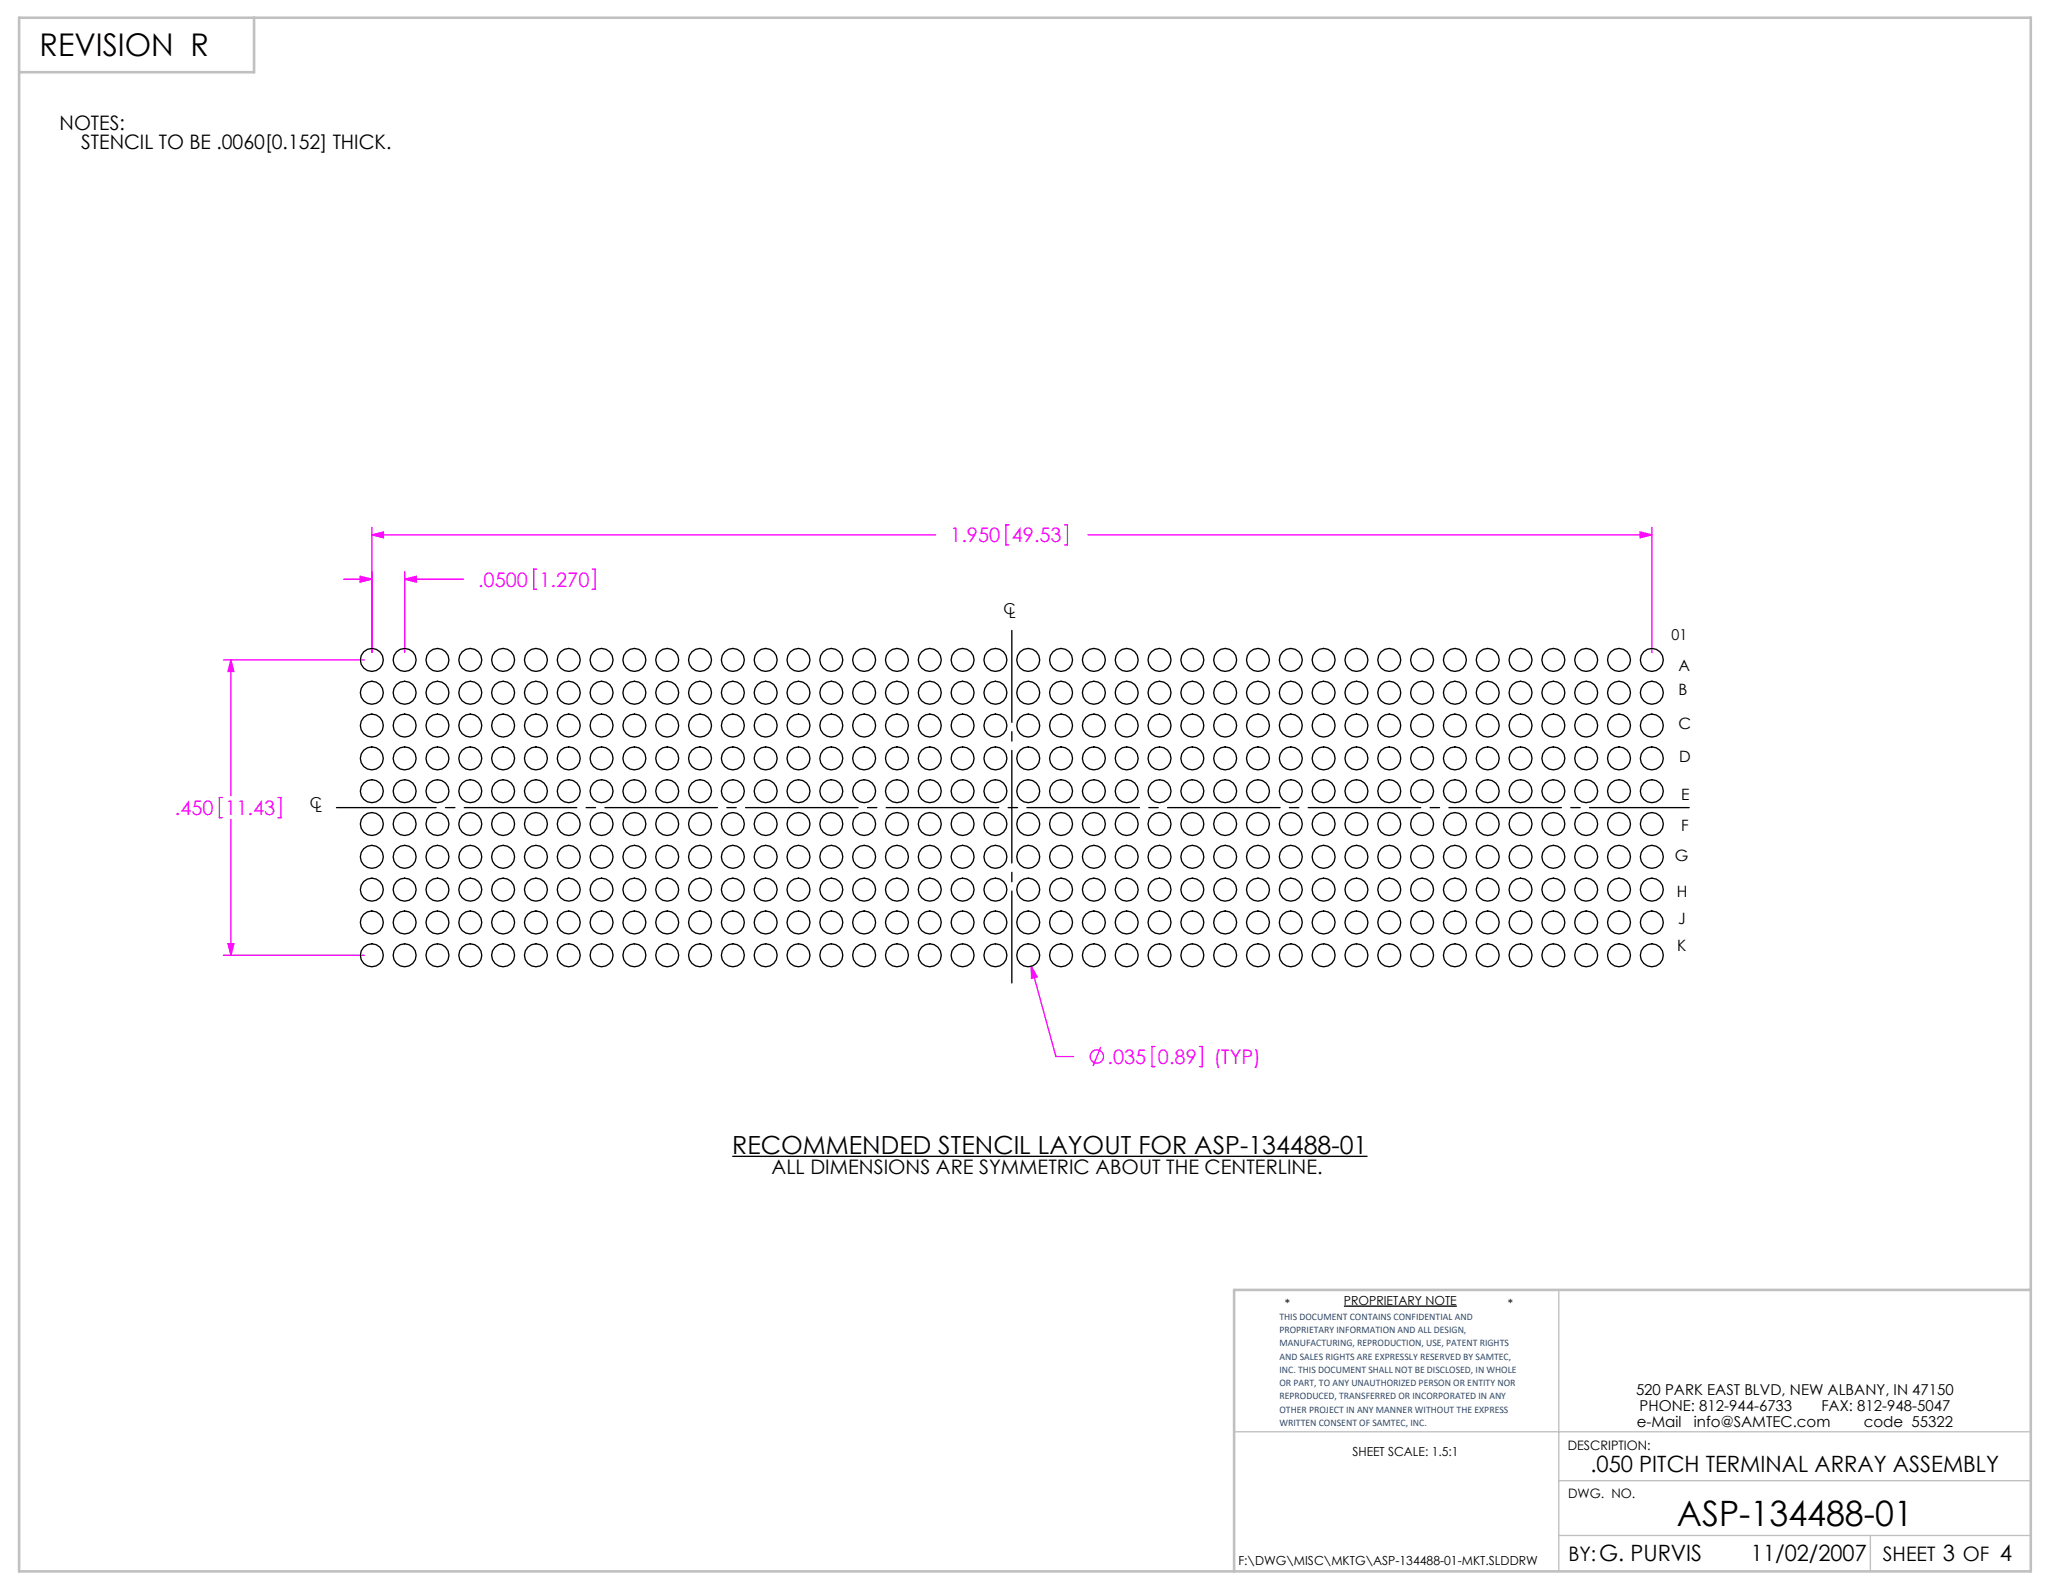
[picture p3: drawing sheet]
<svg xmlns="http://www.w3.org/2000/svg" width="279mm" height="216mm" viewBox="0 0 279 216" stroke-linecap="round" stroke-linejoin="round" font-family="sans-serif">
<path d="M99.2 156.6h86M182 176.9h15.3" fill="none" stroke="#000" stroke-width=".18"/>
<path d="M211.1 174.7v38.1M167.1 193.9h107.9M211.1 208h63.9M211.1 200.6h63.9M253.3 208v4.8" fill="none" stroke="#c0c0c0" stroke-width=".18"/>
<path d="M2.6 2.4h272.4v210.4h-272.4zM34.4 2.4v7.4h-31.8M275 174.7h-107.9v38.1" fill="none" stroke="#c0c0c0" stroke-width=".35"/>
<g fill="none" stroke="#f0f" stroke-width=".18">
<path d="M46.5 78.5h3.9M48.8 78.1l1.6 .4-1.6 .3zM50.4 71.4v17M50.4 72.4h76.3M50.4 72.4l1.5-.4v.8zM54.8 77.4v11M54.8 78.5h8M54.8 78.5l1.6-.4v.7zM72.7 77.1h-.4v2.7h.4M80.2 77.1h.4v2.7h-.4M136.6 71.1h-.4v2.7h.4M144.2 71.1h.4v2.7h-.4"/>
<path d="M147.4 72.4h76.3M222.1 72l1.6 .4-1.6 .4zM223.7 71.4v17M30.3 89.4h19M31.3 89.4v18.4M31.3 89.4l.4 1.6h-.8zM30.1 108h-.4v2.8h.4M31.3 111v18.4M37.6 108h.4v2.8h-.4M30.3 129.4h19M30.9 127.8h.8l-.4 1.6zM139.7 130.9l.8 1.4-.8 .2z"/>
<path d="M139.7 130.9l3.3 12.2h2.4M149.1 141.8l-1.1 2.6M156.4 141.7h-.4v2.8h.4M162.4 141.7h.4v2.8h-.4"/>
<circle cx="148.6" cy="143.1" r=".9"/>
</g>
<path d="M137 133.1v-47.7" fill="none" stroke="#000" stroke-width=".18" stroke-dasharray="15.2 1.3 1.3 1.3" stroke-dashoffset="2.8"/>
<path d="M228.8 109.4h-183.2" fill="none" stroke="#000" stroke-width=".18" stroke-dasharray="15.2 1.3 1.3 1.3" stroke-dashoffset="1.7"/>
<path d="M222.1 72l1.6 .4-1.6 .4zM50.4 72.4l1.5-.4v.8zM48.8 78.1l1.6 .4-1.6 .3zM54.8 78.5l1.6-.4v.7zM30.9 127.8h.8l-.4 1.6zM31.3 89.4l.4 1.6h-.8zM139.7 130.9v1.6l.8-.2z" fill="#f0f"/>
<g fill="none" stroke="#000" stroke-width=".18">
<circle cx="50.4" cy="89.4" r="1.56"/>
<circle cx="50.4" cy="98.3" r="1.56"/>
<circle cx="50.4" cy="93.8" r="1.56"/>
<circle cx="54.8" cy="89.4" r="1.56"/>
<circle cx="54.8" cy="98.3" r="1.56"/>
<circle cx="54.8" cy="93.8" r="1.56"/>
<circle cx="59.2" cy="89.4" r="1.56"/>
<circle cx="59.2" cy="98.3" r="1.56"/>
<circle cx="59.2" cy="93.8" r="1.56"/>
<circle cx="63.7" cy="89.4" r="1.56"/>
<circle cx="63.7" cy="98.3" r="1.56"/>
<circle cx="63.7" cy="93.8" r="1.56"/>
<circle cx="68.1" cy="89.4" r="1.56"/>
<circle cx="68.1" cy="98.3" r="1.56"/>
<circle cx="68.1" cy="93.8" r="1.56"/>
<circle cx="72.6" cy="89.4" r="1.56"/>
<circle cx="72.6" cy="98.3" r="1.56"/>
<circle cx="72.6" cy="93.8" r="1.56"/>
<circle cx="77" cy="89.4" r="1.56"/>
<circle cx="77" cy="98.3" r="1.56"/>
<circle cx="77" cy="93.8" r="1.56"/>
<circle cx="81.5" cy="89.4" r="1.56"/>
<circle cx="81.5" cy="98.3" r="1.56"/>
<circle cx="81.5" cy="93.8" r="1.56"/>
<circle cx="85.9" cy="89.4" r="1.56"/>
<circle cx="85.9" cy="98.3" r="1.56"/>
<circle cx="85.9" cy="93.8" r="1.56"/>
<circle cx="90.4" cy="89.4" r="1.56"/>
<circle cx="90.4" cy="98.3" r="1.56"/>
<circle cx="90.4" cy="93.8" r="1.56"/>
<circle cx="94.8" cy="89.4" r="1.56"/>
<circle cx="94.8" cy="98.3" r="1.56"/>
<circle cx="94.8" cy="93.8" r="1.56"/>
<circle cx="99.3" cy="89.4" r="1.56"/>
<circle cx="99.3" cy="98.3" r="1.56"/>
<circle cx="99.3" cy="93.8" r="1.56"/>
<circle cx="103.7" cy="89.4" r="1.56"/>
<circle cx="103.7" cy="98.3" r="1.56"/>
<circle cx="103.7" cy="93.8" r="1.56"/>
<circle cx="108.1" cy="89.4" r="1.56"/>
<circle cx="108.1" cy="98.3" r="1.56"/>
<circle cx="108.1" cy="93.8" r="1.56"/>
<circle cx="112.6" cy="89.4" r="1.56"/>
<circle cx="112.6" cy="98.3" r="1.56"/>
<circle cx="112.6" cy="93.8" r="1.56"/>
<circle cx="117" cy="89.4" r="1.56"/>
<circle cx="117" cy="98.3" r="1.56"/>
<circle cx="117" cy="93.8" r="1.56"/>
<circle cx="121.5" cy="89.4" r="1.56"/>
<circle cx="121.5" cy="98.3" r="1.56"/>
<circle cx="121.5" cy="93.8" r="1.56"/>
<circle cx="125.9" cy="89.4" r="1.56"/>
<circle cx="125.9" cy="98.3" r="1.56"/>
<circle cx="125.9" cy="93.8" r="1.56"/>
<circle cx="130.4" cy="89.4" r="1.56"/>
<circle cx="130.4" cy="98.3" r="1.56"/>
<circle cx="130.4" cy="93.8" r="1.56"/>
<circle cx="134.8" cy="89.4" r="1.56"/>
<circle cx="134.8" cy="98.3" r="1.56"/>
<circle cx="134.8" cy="93.8" r="1.56"/>
<circle cx="139.3" cy="89.4" r="1.56"/>
<circle cx="139.3" cy="98.3" r="1.56"/>
<circle cx="139.3" cy="93.8" r="1.56"/>
<circle cx="143.7" cy="89.4" r="1.56"/>
<circle cx="143.7" cy="98.3" r="1.56"/>
<circle cx="143.7" cy="93.8" r="1.56"/>
<circle cx="148.1" cy="89.4" r="1.56"/>
<circle cx="148.1" cy="98.3" r="1.56"/>
<circle cx="148.1" cy="93.8" r="1.56"/>
<circle cx="152.6" cy="89.4" r="1.56"/>
<circle cx="152.6" cy="98.3" r="1.56"/>
<circle cx="152.6" cy="93.8" r="1.56"/>
<circle cx="157" cy="89.4" r="1.56"/>
<circle cx="157" cy="98.3" r="1.56"/>
<circle cx="157" cy="93.8" r="1.56"/>
<circle cx="161.5" cy="89.4" r="1.56"/>
<circle cx="161.5" cy="98.3" r="1.56"/>
<circle cx="161.5" cy="93.8" r="1.56"/>
<circle cx="165.9" cy="89.4" r="1.56"/>
<circle cx="165.9" cy="98.3" r="1.56"/>
<circle cx="165.9" cy="93.8" r="1.56"/>
<circle cx="170.4" cy="89.4" r="1.56"/>
<circle cx="170.4" cy="98.3" r="1.56"/>
<circle cx="170.4" cy="93.8" r="1.56"/>
<circle cx="174.8" cy="89.4" r="1.56"/>
<circle cx="174.8" cy="98.3" r="1.56"/>
<circle cx="174.8" cy="93.8" r="1.56"/>
<circle cx="179.3" cy="89.4" r="1.56"/>
<circle cx="179.3" cy="98.3" r="1.56"/>
<circle cx="179.3" cy="93.8" r="1.56"/>
<circle cx="183.7" cy="89.4" r="1.56"/>
<circle cx="183.7" cy="98.3" r="1.56"/>
<circle cx="183.7" cy="93.8" r="1.56"/>
<circle cx="188.2" cy="89.4" r="1.56"/>
<circle cx="188.2" cy="98.3" r="1.56"/>
<circle cx="188.2" cy="93.8" r="1.56"/>
<circle cx="192.6" cy="89.4" r="1.56"/>
<circle cx="192.6" cy="98.3" r="1.56"/>
<circle cx="192.6" cy="93.8" r="1.56"/>
<circle cx="197" cy="89.4" r="1.56"/>
<circle cx="197" cy="98.3" r="1.56"/>
<circle cx="197" cy="93.8" r="1.56"/>
<circle cx="201.5" cy="89.4" r="1.56"/>
<circle cx="201.5" cy="98.3" r="1.56"/>
<circle cx="201.5" cy="93.8" r="1.56"/>
<circle cx="205.9" cy="89.4" r="1.56"/>
<circle cx="205.9" cy="98.3" r="1.56"/>
<circle cx="205.9" cy="93.8" r="1.56"/>
<circle cx="210.4" cy="89.4" r="1.56"/>
<circle cx="210.4" cy="98.3" r="1.56"/>
<circle cx="210.4" cy="93.8" r="1.56"/>
<circle cx="214.8" cy="89.4" r="1.56"/>
<circle cx="214.8" cy="98.3" r="1.56"/>
<circle cx="214.8" cy="93.8" r="1.56"/>
<circle cx="219.3" cy="89.4" r="1.56"/>
<circle cx="219.3" cy="98.3" r="1.56"/>
<circle cx="219.3" cy="93.8" r="1.56"/>
<circle cx="223.7" cy="89.4" r="1.56"/>
<circle cx="223.7" cy="98.3" r="1.56"/>
<circle cx="223.7" cy="93.8" r="1.56"/>
<circle cx="50.4" cy="107.2" r="1.56"/>
<circle cx="50.4" cy="102.7" r="1.56"/>
<circle cx="50.4" cy="116.1" r="1.56"/>
<circle cx="50.4" cy="111.6" r="1.56"/>
<circle cx="54.8" cy="107.2" r="1.56"/>
<circle cx="54.8" cy="102.7" r="1.56"/>
<circle cx="54.8" cy="116.1" r="1.56"/>
<circle cx="54.8" cy="111.6" r="1.56"/>
<circle cx="59.2" cy="107.2" r="1.56"/>
<circle cx="59.2" cy="102.7" r="1.56"/>
<circle cx="59.2" cy="111.6" r="1.56"/>
<circle cx="59.2" cy="116.1" r="1.56"/>
<circle cx="63.7" cy="107.2" r="1.56"/>
<circle cx="63.7" cy="102.7" r="1.56"/>
<circle cx="63.7" cy="111.6" r="1.56"/>
<circle cx="63.7" cy="116.1" r="1.56"/>
<circle cx="68.1" cy="107.2" r="1.56"/>
<circle cx="68.1" cy="102.7" r="1.56"/>
<circle cx="68.1" cy="116.1" r="1.56"/>
<circle cx="68.1" cy="111.6" r="1.56"/>
<circle cx="72.6" cy="107.2" r="1.56"/>
<circle cx="72.6" cy="102.7" r="1.56"/>
<circle cx="72.6" cy="116.1" r="1.56"/>
<circle cx="72.6" cy="111.6" r="1.56"/>
<circle cx="77" cy="107.2" r="1.56"/>
<circle cx="77" cy="102.7" r="1.56"/>
<circle cx="77" cy="111.6" r="1.56"/>
<circle cx="77" cy="116.1" r="1.56"/>
<circle cx="81.5" cy="107.2" r="1.56"/>
<circle cx="81.5" cy="102.7" r="1.56"/>
<circle cx="81.5" cy="111.6" r="1.56"/>
<circle cx="81.5" cy="116.1" r="1.56"/>
<circle cx="85.9" cy="107.2" r="1.56"/>
<circle cx="85.9" cy="102.7" r="1.56"/>
<circle cx="85.9" cy="116.1" r="1.56"/>
<circle cx="85.9" cy="111.6" r="1.56"/>
<circle cx="90.4" cy="107.2" r="1.56"/>
<circle cx="90.4" cy="102.7" r="1.56"/>
<circle cx="90.4" cy="116.1" r="1.56"/>
<circle cx="90.4" cy="111.6" r="1.56"/>
<circle cx="94.8" cy="107.2" r="1.56"/>
<circle cx="94.8" cy="102.7" r="1.56"/>
<circle cx="94.8" cy="116.1" r="1.56"/>
<circle cx="94.8" cy="111.6" r="1.56"/>
<circle cx="99.3" cy="107.2" r="1.56"/>
<circle cx="99.3" cy="102.7" r="1.56"/>
<circle cx="99.3" cy="116.1" r="1.56"/>
<circle cx="99.3" cy="111.6" r="1.56"/>
<circle cx="103.7" cy="107.2" r="1.56"/>
<circle cx="103.7" cy="102.7" r="1.56"/>
<circle cx="103.7" cy="116.1" r="1.56"/>
<circle cx="103.7" cy="111.6" r="1.56"/>
<circle cx="108.1" cy="107.2" r="1.56"/>
<circle cx="108.1" cy="102.7" r="1.56"/>
<circle cx="108.1" cy="116.1" r="1.56"/>
<circle cx="108.1" cy="111.6" r="1.56"/>
<circle cx="112.6" cy="107.2" r="1.56"/>
<circle cx="112.6" cy="102.7" r="1.56"/>
<circle cx="112.6" cy="111.6" r="1.56"/>
<circle cx="112.6" cy="116.1" r="1.56"/>
<circle cx="117" cy="107.2" r="1.56"/>
<circle cx="117" cy="102.7" r="1.56"/>
<circle cx="117" cy="116.1" r="1.56"/>
<circle cx="117" cy="111.6" r="1.56"/>
<circle cx="121.5" cy="107.2" r="1.56"/>
<circle cx="121.5" cy="102.7" r="1.56"/>
<circle cx="121.5" cy="111.6" r="1.56"/>
<circle cx="121.5" cy="116.1" r="1.56"/>
<circle cx="125.9" cy="107.2" r="1.56"/>
<circle cx="125.9" cy="102.7" r="1.56"/>
<circle cx="125.9" cy="116.1" r="1.56"/>
<circle cx="125.9" cy="111.6" r="1.56"/>
<circle cx="130.4" cy="107.2" r="1.56"/>
<circle cx="130.4" cy="102.7" r="1.56"/>
<circle cx="130.4" cy="116.1" r="1.56"/>
<circle cx="130.4" cy="111.6" r="1.56"/>
<circle cx="134.8" cy="107.2" r="1.56"/>
<circle cx="134.8" cy="102.7" r="1.56"/>
<circle cx="134.8" cy="111.6" r="1.56"/>
<circle cx="134.8" cy="116.1" r="1.56"/>
<circle cx="139.3" cy="107.2" r="1.56"/>
<circle cx="139.3" cy="102.7" r="1.56"/>
<circle cx="139.3" cy="116.1" r="1.56"/>
<circle cx="139.3" cy="111.6" r="1.56"/>
<circle cx="143.7" cy="107.2" r="1.56"/>
<circle cx="143.7" cy="102.7" r="1.56"/>
<circle cx="143.7" cy="116.1" r="1.56"/>
<circle cx="143.7" cy="111.6" r="1.56"/>
<circle cx="148.1" cy="107.2" r="1.56"/>
<circle cx="148.1" cy="102.7" r="1.56"/>
<circle cx="148.1" cy="111.6" r="1.56"/>
<circle cx="148.1" cy="116.1" r="1.56"/>
<circle cx="152.6" cy="107.2" r="1.56"/>
<circle cx="152.6" cy="102.7" r="1.56"/>
<circle cx="152.6" cy="111.6" r="1.56"/>
<circle cx="152.6" cy="116.1" r="1.56"/>
<circle cx="157" cy="107.2" r="1.56"/>
<circle cx="157" cy="102.7" r="1.56"/>
<circle cx="157" cy="111.6" r="1.56"/>
<circle cx="157" cy="116.1" r="1.56"/>
<circle cx="161.5" cy="107.2" r="1.56"/>
<circle cx="161.5" cy="102.7" r="1.56"/>
<circle cx="161.5" cy="116.1" r="1.56"/>
<circle cx="161.5" cy="111.6" r="1.56"/>
<circle cx="165.9" cy="107.2" r="1.56"/>
<circle cx="165.9" cy="102.7" r="1.56"/>
<circle cx="165.9" cy="116.1" r="1.56"/>
<circle cx="165.9" cy="111.6" r="1.56"/>
<circle cx="170.4" cy="107.2" r="1.56"/>
<circle cx="170.4" cy="102.7" r="1.56"/>
<circle cx="170.4" cy="116.1" r="1.56"/>
<circle cx="170.4" cy="111.6" r="1.56"/>
<circle cx="174.8" cy="107.2" r="1.56"/>
<circle cx="174.8" cy="102.7" r="1.56"/>
<circle cx="174.8" cy="116.1" r="1.56"/>
<circle cx="174.8" cy="111.6" r="1.56"/>
<circle cx="179.3" cy="107.2" r="1.56"/>
<circle cx="179.3" cy="102.7" r="1.56"/>
<circle cx="179.3" cy="116.1" r="1.56"/>
<circle cx="179.3" cy="111.6" r="1.56"/>
<circle cx="183.7" cy="107.2" r="1.56"/>
<circle cx="183.7" cy="102.7" r="1.56"/>
<circle cx="183.7" cy="111.6" r="1.56"/>
<circle cx="183.7" cy="116.1" r="1.56"/>
<circle cx="188.2" cy="107.2" r="1.56"/>
<circle cx="188.2" cy="102.7" r="1.56"/>
<circle cx="188.2" cy="111.6" r="1.56"/>
<circle cx="188.2" cy="116.1" r="1.56"/>
<circle cx="192.6" cy="107.2" r="1.56"/>
<circle cx="192.6" cy="102.7" r="1.56"/>
<circle cx="192.6" cy="116.1" r="1.56"/>
<circle cx="192.6" cy="111.6" r="1.56"/>
<circle cx="197" cy="107.2" r="1.56"/>
<circle cx="197" cy="102.7" r="1.56"/>
<circle cx="197" cy="111.6" r="1.56"/>
<circle cx="197" cy="116.1" r="1.56"/>
<circle cx="201.5" cy="107.2" r="1.56"/>
<circle cx="201.5" cy="102.7" r="1.56"/>
<circle cx="201.5" cy="116.1" r="1.56"/>
<circle cx="201.5" cy="111.6" r="1.56"/>
<circle cx="205.9" cy="107.2" r="1.56"/>
<circle cx="205.9" cy="102.7" r="1.56"/>
<circle cx="205.9" cy="111.6" r="1.56"/>
<circle cx="205.9" cy="116.1" r="1.56"/>
<circle cx="210.4" cy="107.2" r="1.56"/>
<circle cx="210.4" cy="102.7" r="1.56"/>
<circle cx="210.4" cy="116.1" r="1.56"/>
<circle cx="210.4" cy="111.6" r="1.56"/>
<circle cx="214.8" cy="107.2" r="1.56"/>
<circle cx="214.8" cy="102.7" r="1.56"/>
<circle cx="214.8" cy="111.6" r="1.56"/>
<circle cx="214.8" cy="116.1" r="1.56"/>
<circle cx="219.3" cy="107.2" r="1.56"/>
<circle cx="219.3" cy="102.7" r="1.56"/>
<circle cx="219.3" cy="116.1" r="1.56"/>
<circle cx="219.3" cy="111.6" r="1.56"/>
<circle cx="223.7" cy="107.2" r="1.56"/>
<circle cx="223.7" cy="102.7" r="1.56"/>
<circle cx="223.7" cy="111.6" r="1.56"/>
<circle cx="223.7" cy="116.1" r="1.56"/>
<circle cx="50.4" cy="124.9" r="1.56"/>
<circle cx="50.4" cy="120.5" r="1.56"/>
<circle cx="50.4" cy="129.4" r="1.56"/>
<circle cx="54.8" cy="129.4" r="1.56"/>
<circle cx="54.8" cy="124.9" r="1.56"/>
<circle cx="54.8" cy="120.5" r="1.56"/>
<circle cx="59.2" cy="124.9" r="1.56"/>
<circle cx="59.2" cy="129.4" r="1.56"/>
<circle cx="59.2" cy="120.5" r="1.56"/>
<circle cx="63.7" cy="124.9" r="1.56"/>
<circle cx="63.7" cy="129.4" r="1.56"/>
<circle cx="63.7" cy="120.5" r="1.56"/>
<circle cx="68.1" cy="124.9" r="1.56"/>
<circle cx="68.1" cy="120.5" r="1.56"/>
<circle cx="68.1" cy="129.4" r="1.56"/>
<circle cx="72.6" cy="120.5" r="1.56"/>
<circle cx="72.6" cy="124.9" r="1.56"/>
<circle cx="72.6" cy="129.4" r="1.56"/>
<circle cx="77" cy="124.9" r="1.56"/>
<circle cx="77" cy="120.5" r="1.56"/>
<circle cx="77" cy="129.4" r="1.56"/>
<circle cx="81.5" cy="129.4" r="1.56"/>
<circle cx="81.5" cy="120.5" r="1.56"/>
<circle cx="81.5" cy="124.9" r="1.56"/>
<circle cx="85.9" cy="129.4" r="1.56"/>
<circle cx="85.9" cy="120.5" r="1.56"/>
<circle cx="85.9" cy="124.9" r="1.56"/>
<circle cx="90.4" cy="120.5" r="1.56"/>
<circle cx="90.4" cy="124.9" r="1.56"/>
<circle cx="90.4" cy="129.4" r="1.56"/>
<circle cx="94.8" cy="129.4" r="1.56"/>
<circle cx="94.8" cy="124.9" r="1.56"/>
<circle cx="94.8" cy="120.5" r="1.56"/>
<circle cx="99.3" cy="129.4" r="1.56"/>
<circle cx="99.3" cy="124.9" r="1.56"/>
<circle cx="99.3" cy="120.5" r="1.56"/>
<circle cx="103.7" cy="124.9" r="1.56"/>
<circle cx="103.7" cy="129.4" r="1.56"/>
<circle cx="103.7" cy="120.5" r="1.56"/>
<circle cx="108.1" cy="120.5" r="1.56"/>
<circle cx="108.1" cy="124.9" r="1.56"/>
<circle cx="108.1" cy="129.4" r="1.56"/>
<circle cx="112.6" cy="120.5" r="1.56"/>
<circle cx="112.6" cy="124.9" r="1.56"/>
<circle cx="112.6" cy="129.4" r="1.56"/>
<circle cx="117" cy="120.5" r="1.56"/>
<circle cx="117" cy="129.4" r="1.56"/>
<circle cx="117" cy="124.9" r="1.56"/>
<circle cx="121.5" cy="129.4" r="1.56"/>
<circle cx="121.5" cy="120.5" r="1.56"/>
<circle cx="121.5" cy="124.9" r="1.56"/>
<circle cx="125.9" cy="120.5" r="1.56"/>
<circle cx="125.9" cy="124.9" r="1.56"/>
<circle cx="125.9" cy="129.4" r="1.56"/>
<circle cx="130.4" cy="124.9" r="1.56"/>
<circle cx="130.4" cy="129.4" r="1.56"/>
<circle cx="130.4" cy="120.5" r="1.56"/>
<circle cx="134.8" cy="129.4" r="1.56"/>
<circle cx="134.8" cy="124.9" r="1.56"/>
<circle cx="134.8" cy="120.5" r="1.56"/>
<circle cx="139.3" cy="120.5" r="1.56"/>
<circle cx="139.3" cy="129.4" r="1.56"/>
<circle cx="139.3" cy="124.9" r="1.56"/>
<circle cx="143.7" cy="129.4" r="1.56"/>
<circle cx="143.7" cy="124.9" r="1.56"/>
<circle cx="143.7" cy="120.5" r="1.56"/>
<circle cx="148.1" cy="129.4" r="1.56"/>
<circle cx="148.1" cy="120.5" r="1.56"/>
<circle cx="148.1" cy="124.9" r="1.56"/>
<circle cx="152.6" cy="124.9" r="1.56"/>
<circle cx="152.6" cy="120.5" r="1.56"/>
<circle cx="152.6" cy="129.4" r="1.56"/>
<circle cx="157" cy="124.9" r="1.56"/>
<circle cx="157" cy="129.4" r="1.56"/>
<circle cx="157" cy="120.5" r="1.56"/>
<circle cx="161.5" cy="124.9" r="1.56"/>
<circle cx="161.5" cy="120.5" r="1.56"/>
<circle cx="161.5" cy="129.4" r="1.56"/>
<circle cx="165.9" cy="129.4" r="1.56"/>
<circle cx="165.9" cy="120.5" r="1.56"/>
<circle cx="165.9" cy="124.9" r="1.56"/>
<circle cx="170.4" cy="129.4" r="1.56"/>
<circle cx="170.4" cy="120.5" r="1.56"/>
<circle cx="170.4" cy="124.9" r="1.56"/>
<circle cx="174.8" cy="120.5" r="1.56"/>
<circle cx="174.8" cy="129.4" r="1.56"/>
<circle cx="174.8" cy="124.9" r="1.56"/>
<circle cx="179.3" cy="124.9" r="1.56"/>
<circle cx="179.3" cy="129.4" r="1.56"/>
<circle cx="179.3" cy="120.5" r="1.56"/>
<circle cx="183.7" cy="124.9" r="1.56"/>
<circle cx="183.7" cy="129.4" r="1.56"/>
<circle cx="183.7" cy="120.5" r="1.56"/>
<circle cx="188.2" cy="124.9" r="1.56"/>
<circle cx="188.2" cy="120.5" r="1.56"/>
<circle cx="188.2" cy="129.4" r="1.56"/>
<circle cx="192.6" cy="129.4" r="1.56"/>
<circle cx="192.6" cy="120.5" r="1.56"/>
<circle cx="192.6" cy="124.9" r="1.56"/>
<circle cx="197" cy="124.9" r="1.56"/>
<circle cx="197" cy="129.4" r="1.56"/>
<circle cx="197" cy="120.5" r="1.56"/>
<circle cx="201.5" cy="124.9" r="1.56"/>
<circle cx="201.5" cy="129.4" r="1.56"/>
<circle cx="201.5" cy="120.5" r="1.56"/>
<circle cx="205.9" cy="129.4" r="1.56"/>
<circle cx="205.9" cy="124.9" r="1.56"/>
<circle cx="205.9" cy="120.5" r="1.56"/>
<circle cx="210.4" cy="124.9" r="1.56"/>
<circle cx="210.4" cy="129.4" r="1.56"/>
<circle cx="210.4" cy="120.5" r="1.56"/>
<circle cx="214.8" cy="120.5" r="1.56"/>
<circle cx="214.8" cy="129.4" r="1.56"/>
<circle cx="214.8" cy="124.9" r="1.56"/>
<circle cx="219.3" cy="124.9" r="1.56"/>
<circle cx="219.3" cy="129.4" r="1.56"/>
<circle cx="219.3" cy="120.5" r="1.56"/>
<circle cx="223.7" cy="124.9" r="1.56"/>
<circle cx="223.7" cy="129.4" r="1.56"/>
<circle cx="223.7" cy="120.5" r="1.56"/>
</g>
<text font-size="4.7" x="227.1" y="206.6">ASP-134488-01</text>
<text font-size="4.2" x="5.4" y="7.6">REVISION R</text>
<text font-size="3.4" x="99.2" y="156.3">RECOMMENDED STENCIL LAYOUT FOR ASP-134488-01</text>
<g font-size="3">
<text x="215.4" y="199.4">.050 PITCH TERMINAL ARRAY ASSEMBLY</text>
<text x="237.1" y="211.4">11/02/2007</text>
</g>
<g font-size="2.7">
<text x="8.1" y="17.6">NOTES:</text>
<text x="11" y="20.2">STENCIL TO BE .0060[0.152] THICK.</text>
<text x="104.5" y="159.1">ALL DIMENSIONS ARE SYMMETRIC ABOUT THE CENTERLINE.</text>
<text x="212.4" y="211.5">BY:G. PURVIS</text>
<text x="255" y="211.4">SHEET 3 OF 4</text>
</g>
<g font-size="2.7" fill="#f0f">
<text x="128.7" y="73.5">1.950</text>
<text x="137" y="73.5">49.53</text>
<text x="64.7" y="79.5">.0500</text>
<text x="73.1" y="79.5">1.270</text>
<text x="23.7" y="110.4">.450</text>
<text x="30.5" y="110.4">11.43</text>
<text x="150" y="144.1">.035</text>
<text x="156.8" y="144.1">0.89</text>
<text x="164.4" y="144.1">(TYP)</text>
</g>
<g font-size="2.1">
<text x="227.3" y="90.8">A</text>
<text x="227.3" y="94.2">B</text>
<text x="227.3" y="98.7">C</text>
<text x="227.4" y="103.2">D</text>
<text x="227.7" y="112.5">F</text>
<text x="227.7" y="108.3">E</text>
<text x="226.8" y="116.6">G</text>
<text x="227.1" y="121.6">H</text>
<text x="227.3" y="125.1">J</text>
<text x="227.1" y="128.8">K</text>
</g>
<g font-size="2">
<text x="135.9" y="83.2">C</text>
<text x="136.6" y="83.8">L</text>
<text x="226.4" y="86.7">01</text>
<text x="42" y="109.5">C</text>
<text x="42.7" y="110">L</text>
<text x="221.6" y="188.9">520 PARK EAST BLVD, NEW ALBANY, IN 47150</text>
<text x="222.1" y="191.1">PHONE: 812-944-6733</text>
<text x="246.7" y="191.1">FAX: 812-948-5047</text>
<text x="221.7" y="193.2">e-Mail</text>
<text x="229.4" y="193.2">info@SAMTEC.com</text>
<text x="252.4" y="193.2">code 55322</text>
</g>
<g font-size="1.8">
<text x="212.3" y="196.4">DESCRIPTION:</text>
<text x="212.4" y="202.9">DWG. NO.</text>
</g>
<g font-size="1.7">
<text x="174" y="177.1">*</text>
<text x="182" y="176.7">PROPRIETARY NOTE</text>
<text x="204.2" y="177.1">*</text>
<text x="183.2" y="197.2">SHEET SCALE: 1.5:1</text>
<text x="167.7" y="212">F:\DWG\MISC\MKTG\ASP-134488-01-MKT.SLDDRW</text>
</g>
<g font-size="1.4" fill="#1f497d">
<text x="173.3" y="178.7">THIS DOCUMENT CONTAINS CONFIDENTIAL AND</text>
<text x="173.3" y="180.5">PROPRIETARY INFORMATION AND ALL DESIGN,</text>
<text x="173.3" y="182.3">MANUFACTURING, REPRODUCTION, USE, PATENT RIGHTS</text>
<text x="173.3" y="184.1">AND SALES RIGHTS ARE EXPRESSLY RESERVED BY SAMTEC,</text>
<text x="173.3" y="185.9">INC. THIS DOCUMENT SHALL NOT BE DISCLOSED, IN WHOLE</text>
<text x="173.3" y="187.7">OR PART, TO ANY UNAUTHORIZED PERSON OR ENTITY NOR</text>
<text x="173.3" y="189.5">REPRODUCED, TRANSFERRED OR INCORPORATED IN ANY</text>
<text x="173.3" y="191.4">OTHER PROJECT IN ANY MANNER WITHOUT THE EXPRESS</text>
<text x="173.3" y="193.2">WRITTEN CONSENT OF SAMTEC, INC.</text>
</g>
</svg>
